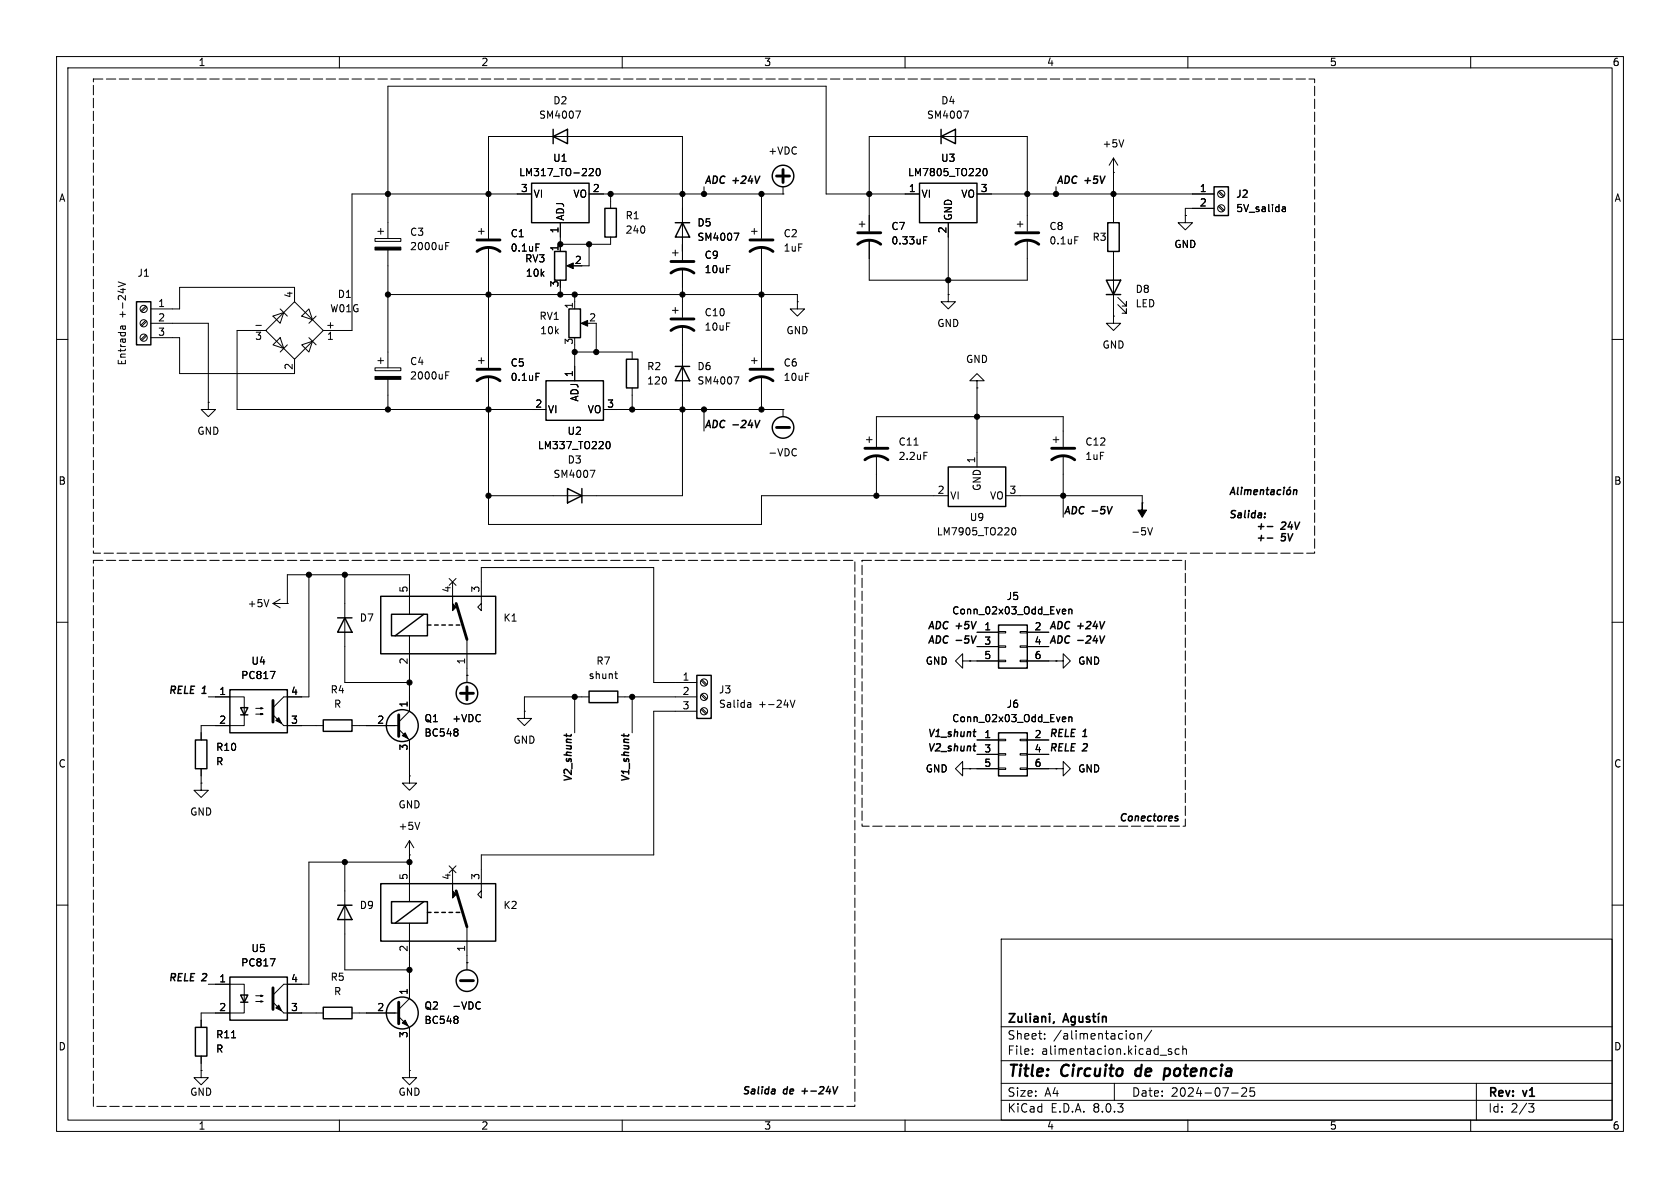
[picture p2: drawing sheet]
<svg xmlns="http://www.w3.org/2000/svg" width="297mm" height="210mm" viewBox="0 0 297 210" stroke-linecap="round" stroke-linejoin="round" font-family="sans-serif">
<g fill="none" stroke="#000" stroke-width=".18">
<path d="M10 10h277v190h-277zM12 12h273v186h-273zM60 10v2M101.8 19.6h.8l-.5 1.3M110 10v2M160 10v2M170.4 19.6h.8l-.5 1.3M210 10v2M260 10v2M94 34.3h-31.8v24.1h-5.1M99.1 39.4v5.1M104.1 34.3h34.3"/>
<path d="M104.4 29.8l.4 .1 .1 .3-.8 .9h.8M105.5 29.9l.2-.1a.68 .68 0 0 1 .4 .6 .68 .68 0 0 1-.4 .7l-.2-.2-.1-.3zM107.9 34.3v2.5M124.5 33v1.3M134.6 34.3v7.9M138.4 34.3h.1M138.4 33v1.3M151.9 39.6h1M152.4 39.1v1M162.6 34.3h-16.6v-19.1h-77.4v27M167.6 39.4v12.7M172.7 34.3h41.9"/>
<path d="M173.9 29.9l.2-.1a.68 .68 0 0 1 .4 .6 .68 .68 0 0 1-.4 .7l-.2-.2-.1-.3zM179.8 39.6h1M180.3 39.1v1M186.7 33v1.3M196.8 30.5h.1M196.8 27.9v11.5M196.8 27.9l-.7 1.3M196.8 27.9l.8 1.3M198.7 24.7l-.5 1.3M209.5 38.1v1.3h1.3l-1.3 1.2-1.2-1.2h1.2M209.5 38.1h.1M214.6 36.8h-5.1v1.3"/>
<path d="M215.4 36.5l.8 .8M215.4 34l.8 .8M215.5 36.3l.9 .9M215.5 33.8l.9 .8M226.7 36.6h.5l.1 .8M226.7 37.3h.6M227.3 36.9l-.6 .1M10 60h2M20.9 49.8l1.3 .5-1.3 .4M21.6 57.6l.1 .5M22.1 57.6l.1 .5M22.2 57.6h-.7l-.2 .2v.3"/>
<path d="M25.8 59.2l-.9 .8M25.8 56.6l-.9 .9M25.8 54.1l-.9 .8M25.9 59.4l-.8 .8M25.9 56.8l-.8 .9M25.9 54.3l-.8 .8M26.7 57.2h10.1v13.9M26.7 59.7h5v6.3h20.4v-2.5M45.2 57.5h1M47 58.4h-5.1v14h54.6M48.3 55.9l1.9-.7-.7 2zM49.5 59.7l.7 1.9-1.9-.6z"/>
<path d="M49.5 54.6l1.3 1.3M52.1 53.3l5 5.1-5 5.1-5.1-5.1zM52.1 53.3v-2.5h-20.4v3.8h-5M53.3 55.9l1.3-1.3 .6 1.9zM54.6 59.7l1.3 1.3M55.9 55.9l-1.3 1.3M66.3 42.2h4.6v.5h-4.6zM66.8 40.9h1M67.3 40.4v1M68.6 44.2v20.8M68.6 52.1h72.4v1.2M78.8 43.5h.4"/>
<path d="M78.8 42.9h.6M84.6 40.9h1M85.1 40.4v1M86.4 42.2v-18.1h34.2v21.9M86.4 43.7v21.3M94.8 43.1h.6M99.1 50.8v1.3M100.6 47h1M101.6 52.1v2.5M103.1 57.2h1M104.1 43.2v3.8h-1.2M105.4 57.2v5"/>
<path d="M107.9 41.9v1.3h-8.8M118.9 44.7h1M118.9 54.9h1M119.4 44.2v1M119.4 54.4v1M120.6 47.5v8.6M120.6 57.7v29.9h-34.2M129.8 41.2h.8l-.5 1.3M132.8 40.9h1.1M133.3 40.4v1M134.6 43.7v21.3M141 53.3v1.3h1.2l-1.2 1.3-1.3-1.3h1.3"/>
<path d="M141 53.3h.1M153.7 40.9v-16.8h27.9v16.8M153.7 42.4v7.1h27.9v-7.1M163.3 41.9h.6M163.3 42.5h.4M167.6 52.1v1.2h1.3l-1.3 1.3-1.2-1.3h1.2M167.6 52.1h.1M190 41.9h.6M196.8 55.9v1.3h1.3l-1.3 1.2-1.2-1.2h1.2M196.8 55.9h.1M196.8 44.5v11.4M197.6 53.8l1.5 1.6v-.8v.8h-.7"/>
<path d="M197.6 52.6l1.5 1.5v-.8v.8h-.7M285 60h2M36.8 71.1v1.3h1.3l-1.3 1.3-1.2-1.3h1.2M36.8 71.1h.1M50.8 61l-1.3 1.2M53.3 61l1.9-.7-.6 1.9zM66.3 65h4.6v.5h-4.6zM66.8 63.8h1M67.3 63.2v1.1M68.6 67.1v5.3M78.8 66.3h.4M78.8 65.7h.6"/>
<path d="M84.6 63.8h1M85.1 63.2v1.1M86.4 66.5v26.2h48.2v-5.1h33M94.8 66h.6M101.6 61v6.3M101.6 62.2h10.2v1.3M106.7 72.4h31.7M107.3 78.1l.1-.1a.68 .68 0 0 1 .5 .7 .68 .68 0 0 1-.5 .6h-.1M111.8 68.6v3.8M124.5 72.4v3.8M129.8 66.6h.8l-.5 1.3M132.8 63.8h1.1"/>
<path d="M133.3 63.2v1.1M134.6 66.5v5.9M138.4 72.4h.1M138.4 72.4v1.3M140.5 79.3l.3 .1M153.2 77.7h1M153.7 77.2v1M154.9 79v-5.3h33.1v5.3M161.6 78.7h.7M163.3 80h.6M172.7 67.3h1.3l-1.3-1.3-1.3 1.3h1.3v1.3M172.7 68.6h.1"/>
<path d="M172.7 68.6v14M186.2 77.7h1M186.7 77.2v1M104.3 83.1h.9l-.6 1.3M140.8 80.5l-.3 .1M154.9 80.5v7.1M177.8 87.6h24.1v1.3M179 93.4l.2-.1a.68 .68 0 0 1 .4 .6 .68 .68 0 0 1-.4 .7l-.2-.2-.1-.3zM188 80.5v10.9M201.9 88.9h.1M202.9 93.3l.4 1.3 .4-1.3M10 110h2"/>
<path d="M47.5 106l-.4 1.3M47.8 118.7h.8l-.5 1.3M48.3 106.7l1.2 .7M48.3 106.7h2.5M49.5 105.9l-1.2 .8M50.8 106.7h.1M50.8 106.7v-5.1h21.6v7M54.6 101.6v21.6h-4.4l-1.9 1.9M61 101.6v19.1h11.4M72.4 112.4v13.3l-1.9 1.9M79.4 102.3l1.2 1.2M80 102.9v2.5"/>
<path d="M80.6 102.3l-1.2 1.2M82.5 119.4h.1M82.5 113v7.7M85.1 106.7l-.6 .6 .6 .7v-7.7h30.5v20.4h7.6M108.7 119.1h.5M108.9 119.8l.3 .2M170.2 116.8v-1.2l-1.3 1.2 1.3 1.3v-1.3h1.2M171.4 116.8h.1M171.4 116.8h5.1M172.7 111.8h3.8M172.7 114.3h3.8M176.5 116.7h1.3v.3h-1.3z"/>
<path d="M176.5 114.2h1.3v.2h-1.3zM176.5 111.6h1.3v.3h-1.3zM180.3 116.7h1.3v.3h-1.3zM180.3 114.2h1.3v.2h-1.3zM180.3 111.6h1.3v.3h-1.3zM181.6 111.8h3.8M181.6 114.3h3.8M181.6 116.8h5.1M186.7 116.8h1.3v-1.2l1.2 1.2-1.2 1.3v-1.3M186.7 116.8h.1M188 107.7h.4v.3l-.6 .1M188.4 108.5h-.4"/>
<path d="M189 107.8l.1-.1h.3l.1 .8M189 107.7v.8M285 110h2M35.6 138.4v1.3h1.2l-1.2 1.3-1.3-1.3h1.3M35.6 138.4h.1M35.6 135.9v2.5M36.8 123.2h6.4v5.1h-7.6v2.5M45.2 126.2h1.3l-.4 .2v-.3l.4 .1M45.2 125.2h1.3l-.4 .1v-.2l.4 .1M50.2 128.3h6.9M62.2 128.3h8.3M70.5 128.9l1.9 1.9v6.4"/>
<path d="M72.4 137.2v1.2h1.3l-1.3 1.3-1.3-1.3h1.3M72.4 137.2h.1M80.8 128.9l.2 .2-.2 .2M80.8 129.5l.2 .1-.2 .5M92.7 125.7v1.3h1.3l-1.3 1.3-1.3-1.3h1.3M92.7 125.7h.1M101.6 123.2v6.3M104.1 123.2h-11.4v2.5M109.2 123.2h14M111.8 123.2v6.3M123.2 125.7h-7.6v25.4h-30.5v7.7l-.6-.7 .6-.6M123.9 125.4l.9 .8"/>
<path d="M123.9 122.9l.9 .8M123.9 120.3l.9 .9M124.1 125.2l.9 .9M124.1 122.7l.9 .8M124.1 120.1l.9 .9M132.3 124.2l.4 .1v.7M132.7 125h-.4M132.7 124.5l-.4 .1M139.7 123.8l.4 1.2 .4-1.2M170.2 135.9v-1.3l-1.3 1.3 1.3 1.3v-1.3h1.2M171.4 135.9h.1M171.4 135.9h5.1"/>
<path d="M172.7 130.8h3.8M172.7 133.4h3.8M176.5 135.8h1.3v.2h-1.3zM176.5 133.2h1.3v.3h-1.3zM176.5 130.7h1.3v.2h-1.3zM180.3 135.8h1.3v.2h-1.3zM180.3 133.2h1.3v.3h-1.3zM180.3 130.7h1.3v.2h-1.3zM181.6 130.8h3.8M181.6 133.4h3.8M181.6 135.9h5.1M186.7 135.9h1.3v-1.3l1.2 1.3-1.2 1.3v-1.3"/>
<path d="M186.7 135.9h.1M188 126.7l.4 .1v.2l-.6 .2M188.4 127.5l-.4 .1M189 126.7v.9M189 126.9l.1-.2 .3 .1 .1 .8M10 160h2M61 152.4v19.1h11.4M72.4 151.1h.1M72.4 148.6v10.8M72.4 152.4h-17.8v21.6h-4.4l-1.9 1.9M72.4 148.6l-.8 1.3M72.4 148.6l.8 1.3"/>
<path d="M74.2 145.4l-.4 1.2M79.4 153.1l1.2 1.2M80 153.7v2.5M80.6 153.1l-1.2 1.2M285 160h2M36.8 174h6.4v5.1h-7.6v2.5M45.2 177h1.3l-.4 .2v-.3l.4 .1M45.2 176h1.3l-.4 .1v-.2l.4 .1M47.8 169.5h.8l-.5 1.3M50.2 179.1h6.9M62.2 179.1h8.3M70.5 179.7l1.9 1.9v7.6"/>
<path d="M72.4 163.2v13.3l-1.9 1.9M80.8 179.7l.2 .2-.2 .2M82.5 170.2h.1M82.5 163.8v7.7M84.7 177.1l.2 .1M84.9 178.3l-.2 .1M177 166h108v32h-108zM35.6 189.2v1.3h1.2l-1.2 1.3-1.3-1.3h1.3M35.6 189.2h.1M35.6 186.7v2.5M40.9 183.5h.8M60 198v2"/>
<path d="M72.4 189.2v1.3h1.3l-1.3 1.3-1.3-1.3h1.3M72.4 189.2h.1M80.8 180.3l.2 .1-.2 .5M110 198v2M160 198v2M177 194.5h108M177 191.5h108M177 187.5h108M177 181.5h108M182.5 186.3v.1M182.5 185.5v.1M184.7 183.6v.1"/>
<path d="M184.7 182.8v.1M197 191.5v3M199.8 182.8l.4-.1 .3 .3v.4l-.1 .2-.4 .1-.2-.1M201.2 182.8l.2-.1 .3 .1 .1 .9M201.2 182.7v1M203.6 182.1l-1.3 2M207.1 185.5l-.4-.1-.2 .2 .1 .2 .5 .2v.3h-.6M208.5 185.5l-.5-.1-.3 .3v.4l.2 .2h.6M209.1 185.5l.2-.1 .4 .1v.9M209.1 184.9v1.5M210 198v2M217.7 193.2h1.2"/>
<path d="M219.7 192.3l.5 .1 .2 .3-.9 1.1h.9M221.7 192.3h-.7v.7l.2-.1h.5l.1 .3-.1 .5-.2 .1-.5-.1M260 198v2M261 191.5v6.5M270.2 195.1h1l-.5 .6 .4 .1 .1 .5-.3 .3h-.4"/>
<circle cx="215.9" cy="34.3" r=".63"/>
<circle cx="215.9" cy="36.8" r=".63"/>
<circle cx="25.4" cy="54.6" r=".63"/>
<circle cx="25.4" cy="57.1" r=".63"/>
<circle cx="25.4" cy="59.7" r=".63"/>
<circle cx="124.5" cy="125.7" r=".63"/>
<circle cx="124.5" cy="120.6" r=".63"/>
<circle cx="124.5" cy="123.2" r=".63"/>
</g>
<path d="M200.9 189.1l-.2 .7 .3 .4M205.8 190.1l.2 .1 .6-.1M205.9 189l.2-.1 .6 .1M205.9 188.9l-.2 2" fill="none" stroke="#000" stroke-width=".4"/>
<g fill="none" stroke="#000" stroke-width=".3">
<path d="M190.1 179.7v1.2l-.3 .3-.4-.1M190.1 179.8l-.5-.1-.3 .3v.4l.2 .2h.6M190.8 179.7v.9l.4 .1 .2-.2M191.4 179.7v1M192.6 179.8l-.3-.1-.2 .2v.2l.5 .2v.3h-.5M193.1 179.7h.6M193.3 179.2v1.3l.4 .2M194.2 179.7v1M194.3 179.1l-.2 .2M194.9 179.8l.2-.1 .4 .1 .1 .9M194.9 179.7v1M186.3 180.6l-.1 .3"/>
<path d="M187.9 180.7l.5-1.5 .5 1.5M188.1 180.3h.7"/>
</g>
<g fill="none" stroke="#000" stroke-width=".25">
<path d="M94 32.4h10.1v7h-10.1zM97.8 24.1l2.5-1.2v2.5zM97.8 22.9v2.5M106.9 36.8h2.1v5.1h-2.1zM119.4 39.4h2.5M120.6 39.4l1.3 2.5h-2.5zM162.6 32.4h10.1v7h-10.1zM166.4 24.1l2.5-1.2v2.5zM166.4 22.9v2.5M195.8 39.4h2.1v5.1h-2.1zM214.6 33h2.6v5.1h-2.6zM24.1 53.3h2.6v7.7h-2.6z"/>
<path d="M98 44.5h2.1v5h-2.1zM100.6 54.6h2v5.1h-2zM195.6 49.5h2.5l-1.3 2.6zM195.6 52.1h2.5M96.5 67.3h10.2v7h-10.2zM110.7 63.5h2.1v5.1h-2.1zM119.4 64.8h2.5M120.6 64.8l1.3 2.5h-2.5zM134.3 74.3l-.5 1.3M100.3 86.4l2.6 1.2-2.6 1.3zM102.9 86.4v2.5M167.6 82.6h10.2v6.9h-10.2z"/>
<path d="M196.6 89.6l-.6 1.2M217.5 87.4l.5-1.2 .3 1.2M217.6 87.1h.6M218.4 90.3l-.4-.1-.2 .2M218.9 86.2l-.2 1 .2 .2M219.5 86.6l-.1 .8M219.5 86.2v.1M220.1 86.7l.4-.1 .1 .2M220.1 86.6l-.1 .8M220.1 90.2l-.1 1.1M220.6 86.8l.2-.2h.3v.8M220.6 86.8l-.1 .6"/>
<path d="M220.8 90.2v.2M221.7 87l.6-.1v-.3h-.4l-.2 .2v.6h.5M222 90.2l-.2 1.3M222.5 93.1h.9M222.5 95.1h.9M222.9 86.7l.2-.1h.3l-.1 .8M222.9 86.6l-.1 .8M223 94.6l-.1 1M223 92.6l-.1 1M223.6 91.4v.1M223.7 90.7l-.1 .2M223.8 86.6h.5"/>
<path d="M224 93.1h1M224 95.1h1M224.1 86.2l-.2 1 .3 .2M224.7 86.6h.5v.8M225.3 86.9h-.5l-.2 .2 .2 .3h.4M226.4 86.6h-.3l-.3 .2 .1 .6h.4M226.6 92.4l.2-.1 .5 .1M226.7 94.3l-.2 .6M227 86.6l-.1 .8M227 86.2v.1M227.6 86.7l.2-.1 .3 .1v.5l-.1 .2h-.3l-.2-.1zM227.7 94.3l.3 1.3 .6-1.3"/>
<path d="M228.1 86.1l-.2 .2M228.1 92.2l-.4 .9M228.7 86.7l.2-.1h.3v.8M228.7 86.6l-.1 .8M228.9 92.3l.3 1.3 .6-1.3M59.7 109.2h2.5M61 109.2l1.2 2.6h-2.5zM67.3 105.4h20.3v10.2h-20.3zM69.2 108.6h6.4v3.8h-6.4zM74.9 108.6l-5.1 3.8M75.6 110.5h.6M76.8 110.5h.7"/>
<path d="M78.1 110.5h.6M79.4 110.5h.6M80.6 110.5h.7M123.2 119.4h2.5v7.6h-2.5zM172.6 112.4l-.6 1.3M176.5 110.5h5.1v7.6h-5.1zM195.3 112.4l-.6 1.3M34.5 130.8h2.1v5.1h-2.1zM40.6 121.9h10.2v7.6h-10.2zM42.5 125.1h1.3l-.6 1.3zM42.5 126.4h1.3M57.1 127.3h5.1v2h-5.1z"/>
<path d="M100.1 129.7v.5M104.1 122.2h5.1v2h-5.1zM110.3 129.7v.5M172 131.9h.5M172 129.4h.5M176.5 129.5h5.1v7.7h-5.1zM67.3 156.2h20.3v10.2h-20.3zM69.2 159.4h6.4v3.8h-6.4zM74.9 159.4l-5.1 3.8M208 144.3h.2M208.1 144.7l.1 .2-.2 .2M40.6 172.7h10.2v7.6h-10.2z"/>
<path d="M42.5 175.9h1.3l-.6 1.3zM42.5 177.2h1.3M57.1 178.1h5.1v2h-5.1zM59.7 160h2.5M61 160l1.2 2.6h-2.5zM75.6 161.3h.6M76.8 161.3h.7M78.1 161.3h.6M79.4 161.3h.6M80.6 161.3h.7M34.5 181.6h2.1v5.1h-2.1zM136.9 192.5l.1 .2-.1 .7"/>
<path d="M136.9 193.3l-.1 .1M137 192.8l-.1 .1M148.1 192.1l-.6 1.3"/>
<circle cx="138.4" cy="31.1" r="1.9"/>
<circle cx="138.4" cy="75.6" r="1.9"/>
<circle cx="71.1" cy="128.3" r="2.82"/>
<circle cx="82.5" cy="122.6" r="1.9"/>
<circle cx="71.1" cy="179.1" r="2.82"/>
<circle cx="82.5" cy="173.4" r="1.9"/>
</g>
<g fill="#000" stroke="#000" stroke-width=".18">
<path d="M66.3 43.7h4.6v.5h-4.6zM100.2 47l1.1-.5v1zM102.7 57.2l1.2-.6v1.1zM66.3 66.5h4.6v.6h-4.6zM201.9 88.9v1.3h.8l-.8 1.2-.7-1.2h.7zM80 105.4v1.3l.6 .6-.6 .7zM49.3 126.9l.5 1-1-.5zM48.3 126.4l1.9 1.9zM71.1 130l.5-.5 .5 1.1zM80 156.2v1.3l.6 .6-.6 .7zM48.8 178.2l.5-.5 .5 1zM48.3 177.2l1.9 1.9z"/>
<path d="M71.1 180.8l.5-.5 .5 1.1z"/>
<circle cx="68.6" cy="34.3" r=".46"/>
<circle cx="86.4" cy="34.3" r=".46"/>
<circle cx="107.9" cy="34.3" r=".46"/>
<circle cx="120.6" cy="34.3" r=".46"/>
<circle cx="124.5" cy="34.3" r=".46"/>
<circle cx="134.6" cy="34.3" r=".46"/>
<circle cx="153.7" cy="34.3" r=".46"/>
<circle cx="181.6" cy="34.3" r=".46"/>
<circle cx="186.7" cy="34.3" r=".46"/>
<circle cx="196.8" cy="34.3" r=".46"/>
<circle cx="68.6" cy="52.1" r=".46"/>
<circle cx="86.4" cy="52.1" r=".46"/>
<circle cx="99.1" cy="43.2" r=".46"/>
<circle cx="99.1" cy="52.1" r=".46"/>
<circle cx="101.6" cy="52.1" r=".46"/>
<circle cx="104.1" cy="43.2" r=".46"/>
<circle cx="120.6" cy="52.1" r=".46"/>
<circle cx="134.6" cy="52.1" r=".46"/>
<circle cx="167.6" cy="49.5" r=".46"/>
<circle cx="68.6" cy="72.4" r=".46"/>
<circle cx="86.4" cy="72.4" r=".46"/>
<circle cx="101.6" cy="62.2" r=".46"/>
<circle cx="105.4" cy="62.2" r=".46"/>
<circle cx="111.8" cy="72.4" r=".46"/>
<circle cx="120.6" cy="72.4" r=".46"/>
<circle cx="124.5" cy="72.4" r=".46"/>
<circle cx="134.6" cy="72.4" r=".46"/>
<circle cx="172.7" cy="73.7" r=".46"/>
<circle cx="86.4" cy="87.6" r=".46"/>
<circle cx="154.9" cy="87.6" r=".46"/>
<circle cx="188" cy="87.6" r=".46"/>
<circle cx="54.6" cy="101.6" r=".46"/>
<circle cx="61" cy="101.6" r=".46"/>
<circle cx="72.4" cy="120.7" r=".46"/>
<circle cx="101.6" cy="123.2" r=".46"/>
<circle cx="111.8" cy="123.2" r=".46"/>
<circle cx="61" cy="152.4" r=".46"/>
<circle cx="72.4" cy="152.4" r=".46"/>
<circle cx="72.4" cy="171.5" r=".46"/>
</g>
<g fill="none" stroke="#000" stroke-width=".51">
<path d="M137.3 31.1h2.3M138.4 30v2.3M84.3 44.5a3.3 3.3 0 0 1 4.1 0M84.3 42.4h4.1M118.6 48.3a3.3 3.3 0 0 1 4.1 0M118.6 58.4a3.3 3.3 0 0 1 4.1 0M118.6 46.2h4.1M118.6 56.4h4.1M132.6 44.5a3.3 3.3 0 0 1 4.1 0M132.6 42.4h4.1M151.6 43.2a3.3 3.3 0 0 1 4.1 0M151.6 41.1h4.1"/>
<path d="M179.6 43.2a3.3 3.3 0 0 1 4 0M179.6 41.1h4M84.3 67.3a3.3 3.3 0 0 1 4.1 0M84.3 65.3h4.1M132.6 67.3a3.3 3.3 0 0 1 4.1 0M132.6 65.3h4.1M137.3 75.6h2.3M152.9 79.2h4.1M185.9 79.2h4.1M152.9 81.3a3.3 3.3 0 0 1 4.1 0M185.9 81.3a3.3 3.3 0 0 1 4.1 0M80.6 106.7l1.9 6.3"/>
<path d="M48.3 123.8v3.8M70.5 126.4v3.8M81.4 122.6h2.3M82.5 121.4v2.3M80.6 157.5l1.9 6.3M48.3 174.6v3.8M70.5 177.2v3.8M81.4 173.4h2.3"/>
</g>
<path d="M16.5 14h215.9v83.8h-215.9zM16.5 99.1h134.6v96.5h-134.6zM152.4 99.1h57.1v47h-57.1z" fill="none" stroke="#000" stroke-width=".18" stroke-dasharray="1.7 .6"/>
<g font-size="2.8">
<text x="178" y="190.9">Title:</text>
<text x="187.7" y="190.9">Circuito</text>
<text x="201.6" y="190.9">de</text>
<text x="207.4" y="190.9">potencia</text>
</g>
<g font-size="2.1">
<text x="178" y="184">Sheet:</text>
<text x="178" y="181.2">Zuliani,</text>
<text x="186.2" y="184">/alimentacion/</text>
<text x="178" y="186.7">File:</text>
<text x="184.1" y="186.7">alimentacion.kicad_sch</text>
<text x="178" y="196.9">KiCad</text>
<text x="178" y="194.1">Size:</text>
<text x="184.7" y="194.1">A4</text>
<text x="185.7" y="196.9">E.D.A.</text>
<text x="193.3" y="196.9">8.0.3</text>
<text x="200" y="194.1">Date:</text>
<text x="207" y="194.1">2024-07-25</text>
<text x="263" y="194.3">Rev:</text>
<text x="263" y="196.9">Id:</text>
<text x="267.1" y="196.9">2/3</text>
<text x="269.4" y="194.3">v1</text>
</g>
<g font-size="1.8">
<text x="35" y="11.9">1</text>
<text x="85" y="11.9">2</text>
<text x="135" y="11.9">3</text>
<text x="185" y="11.9">4</text>
<text x="235" y="11.9">5</text>
<text x="285" y="11.9">6</text>
<text x="95.2" y="21.2">SM4007</text>
<text x="97.7" y="18.6">D2</text>
<text x="163.8" y="21.2">SM4007</text>
<text x="166.3" y="18.6">D4</text>
<text x="97.7" y="28.8">U1</text>
<text x="135.7" y="27.5">+VDC</text>
<text x="166.3" y="28.8">U3</text>
<text x="194.8" y="26.3">+5V</text>
<text x="10.3" y="35.9">A</text>
<text x="91.7" y="31.3">LM317_TO-220</text>
<text x="92" y="34">3</text>
<text x="94.2" y="35.2">VI</text>
<text x="101.3" y="35.2">VO</text>
<text x="104.7" y="34">2</text>
<text x="124.5" y="32.6">ADC +24V</text>
<text x="160.4" y="31.3">LM7805_TO220</text>
<text x="160.6" y="34">1</text>
<text x="162.8" y="35.2">VI</text>
<text x="169.8" y="35.2">VO</text>
<text x="173.3" y="34">3</text>
<text x="186.7" y="32.6">ADC +5V</text>
<text x="212" y="34">1</text>
<text x="218.4" y="35.2">J2</text>
<text x="285.3" y="35.9">A</text>
<text x="72.4" y="41.9">C3</text>
<text x="98.8" y="41.3" transform="rotate(-90 98.8 41.3)">1</text>
<text x="99.9" y="39.1" transform="rotate(-90 99.9 39.1)">ADJ</text>
<text x="110.5" y="39">R1</text>
<text x="110.5" y="41.5">240</text>
<text x="123.2" y="40.2">D5</text>
<text x="157.5" y="40.9">C7</text>
<text x="167.4" y="41.3" transform="rotate(-90 167.4 41.3)">2</text>
<text x="168.5" y="39.1" transform="rotate(-90 168.5 39.1)">GND</text>
<text x="185.4" y="40.9">C8</text>
<text x="212" y="36.6">2</text>
<text x="218.4" y="37.7">5V_salida</text>
<text x="72.4" y="44.4">2000uF</text>
<text x="90.2" y="42.1">C1</text>
<text x="90.2" y="44.7">0.1uF</text>
<text x="92.7" y="46.6">RV3</text>
<text x="98.8" y="44.5" transform="rotate(-90 98.8 44.5)">1</text>
<text x="101.5" y="46.7">2</text>
<text x="123.2" y="42.8">SM4007</text>
<text x="124.5" y="45.9">C9</text>
<text x="138.4" y="42.1">C2</text>
<text x="138.4" y="44.7">1uF</text>
<text x="157.5" y="43.4">0.33uF</text>
<text x="185.4" y="43.4">0.1uF</text>
<text x="193" y="42.8">R3</text>
<text x="207.5" y="44">GND</text>
<text x="24.2" y="49.1">J1</text>
<text x="51.8" y="52.8" transform="rotate(-90 51.8 52.8)">4</text>
<text x="59.6" y="52.9">D1</text>
<text x="92.9" y="49.1">10k</text>
<text x="98.8" y="50.9" transform="rotate(-90 98.8 50.9)">3</text>
<text x="124.5" y="48.5">10uF</text>
<text x="200.7" y="52">D8</text>
<text x="22.5" y="56.3" transform="rotate(-90 22.5 56.3)">+-24V</text>
<text x="27.9" y="54.4">1</text>
<text x="27.9" y="56.9">2</text>
<text x="27.9" y="59.4">3</text>
<text x="57.5" y="58.2">+</text>
<text x="58.3" y="55.4">W01G</text>
<text x="95.3" y="56.7">RV1</text>
<text x="95.4" y="59.3">10k</text>
<text x="101.3" y="54.7" transform="rotate(-90 101.3 54.7)">1</text>
<text x="104.1" y="56.9">2</text>
<text x="124.5" y="56.1">C10</text>
<text x="124.5" y="58.6">10uF</text>
<text x="138.9" y="59.3">GND</text>
<text x="165.6" y="58">GND</text>
<text x="200.7" y="54.5">LED</text>
<text x="22.5" y="64.7" transform="rotate(-90 22.5 64.7)">Entrada</text>
<text x="45" y="60.4">3</text>
<text x="51.8" y="65.5" transform="rotate(-90 51.8 65.5)">2</text>
<text x="57.7" y="60.4">1</text>
<text x="72.4" y="64.7">C4</text>
<text x="90.2" y="65">C5</text>
<text x="101.3" y="61" transform="rotate(-90 101.3 61)">3</text>
<text x="114.3" y="65.6">R2</text>
<text x="123.2" y="65.6">D6</text>
<text x="138.4" y="65">C6</text>
<text x="170.7" y="64.4">GND</text>
<text x="194.8" y="61.8">GND</text>
<text x="72.4" y="67.3">2000uF</text>
<text x="90.2" y="67.5">0.1uF</text>
<text x="101.3" y="66.7" transform="rotate(-90 101.3 66.7)">1</text>
<text x="102.5" y="71.1" transform="rotate(-90 102.5 71.1)">ADJ</text>
<text x="114.3" y="68.2">120</text>
<text x="123.2" y="68.2">SM4007</text>
<text x="138.4" y="67.5">10uF</text>
<text x="34.8" y="77.1">GND</text>
<text x="94.5" y="72.1">2</text>
<text x="96.8" y="73.3">VI</text>
<text x="100.2" y="77.1">U2</text>
<text x="103.8" y="73.3">VO</text>
<text x="107.2" y="72.1">3</text>
<text x="124.5" y="75.8">ADC -24V</text>
<text x="95" y="79.6">LM337_TO220</text>
<text x="100.3" y="82.1">D3</text>
<text x="135.7" y="80.9">-VDC</text>
<text x="158.8" y="79">C11</text>
<text x="158.8" y="81.5">2.2uF</text>
<text x="172.5" y="82" transform="rotate(-90 172.5 82)">1</text>
<text x="191.8" y="81.5">1uF</text>
<text x="191.8" y="79">C12</text>
<text x="10.3" y="85.9">B</text>
<text x="97.7" y="84.7">SM4007</text>
<text x="165.7" y="87.4">2</text>
<text x="167.9" y="88.5">VI</text>
<text x="173.6" y="86.9" transform="rotate(-90 173.6 86.9)">GND</text>
<text x="174.9" y="88.5">VO</text>
<text x="178.4" y="87.4">3</text>
<text x="285.3" y="85.9">B</text>
<text x="165.5" y="94.8">LM7905_TO220</text>
<text x="171.3" y="92.3">U9</text>
<text x="188" y="91">ADC -5V</text>
<text x="199.9" y="94.8">-5V</text>
<text x="217.2" y="92.2">Salida:</text>
<text x="226.6" y="94.3">24V</text>
<text x="226.6" y="96.3">5V</text>
<text x="43.7" y="107.5">+5V</text>
<text x="72.1" y="104.8" transform="rotate(-90 72.1 104.8)">5</text>
<text x="79.8" y="104.8" transform="rotate(-90 79.8 104.8)">4</text>
<text x="84.8" y="104.8" transform="rotate(-90 84.8 104.8)">3</text>
<text x="177.9" y="106.3">J5</text>
<text x="63.5" y="110.1">D7</text>
<text x="88.9" y="110.1">K1</text>
<text x="163.7" y="111.3">ADC +5V</text>
<text x="163.7" y="113.9">ADC -5V</text>
<text x="168.2" y="108.8">Conn_02x03_Odd_Even</text>
<text x="173.9" y="111.5">1</text>
<text x="182.8" y="111.5">2</text>
<text x="185.4" y="113.9">ADC -24V</text>
<text x="185.4" y="111.3">ADC +24V</text>
<text x="44.3" y="117.7">U4</text>
<text x="72.1" y="117.5" transform="rotate(-90 72.1 117.5)">2</text>
<text x="82.3" y="117.5" transform="rotate(-90 82.3 117.5)">1</text>
<text x="105.3" y="117.7">R7</text>
<text x="163.6" y="117.7">GND</text>
<text x="173.9" y="114">3</text>
<text x="173.9" y="116.6">5</text>
<text x="182.8" y="114">4</text>
<text x="182.8" y="116.6">6</text>
<text x="190.5" y="117.7">GND</text>
<text x="29.5" y="122.7">RELE 1</text>
<text x="38.7" y="122.9">1</text>
<text x="42.5" y="120.2">PC817</text>
<text x="51.4" y="122.9">4</text>
<text x="58.3" y="122.8">R4</text>
<text x="59" y="125.3">R</text>
<text x="72.1" y="125.2" transform="rotate(-90 72.1 125.2)">1</text>
<text x="104" y="120.2">shunt</text>
<text x="120.6" y="120.4">1</text>
<text x="120.6" y="122.9">2</text>
<text x="120.6" y="125.5">3</text>
<text x="127" y="122.8">J3</text>
<text x="127" y="125.3">Salida</text>
<text x="134.1" y="125.3">+-24V</text>
<text x="177.9" y="125.3">J6</text>
<text x="38.7" y="128">2</text>
<text x="51.4" y="128">3</text>
<text x="66.6" y="128">2</text>
<text x="74.9" y="130.4">BC548</text>
<text x="74.9" y="127.9">Q1</text>
<text x="79.8" y="127.9">+VDC</text>
<text x="90.7" y="131.7">GND</text>
<text x="163.7" y="130.4">V1_shunt</text>
<text x="168.2" y="127.9">Conn_02x03_Odd_Even</text>
<text x="173.9" y="130.6">1</text>
<text x="182.8" y="130.6">2</text>
<text x="185.4" y="130.4">RELE 1</text>
<text x="10.3" y="135.9">C</text>
<text x="38.1" y="132.9">R10</text>
<text x="38.1" y="135.5">R</text>
<text x="72.1" y="132.8" transform="rotate(-90 72.1 132.8)">3</text>
<text x="163.6" y="136.8">GND</text>
<text x="163.7" y="132.9">V2_shunt</text>
<text x="173.9" y="133.1">3</text>
<text x="173.9" y="135.6">5</text>
<text x="182.8" y="133.1">4</text>
<text x="182.8" y="135.6">6</text>
<text x="185.4" y="132.9">RELE 2</text>
<text x="190.5" y="136.8">GND</text>
<text x="285.3" y="135.9">C</text>
<text x="70.4" y="143.1">GND</text>
<text x="101.2" y="138.5" transform="rotate(-90 101.2 138.5)">V2_shunt</text>
<text x="111.3" y="138.5" transform="rotate(-90 111.3 138.5)">V1_shunt</text>
<text x="33.5" y="144.4">GND</text>
<text x="70.4" y="146.9">+5V</text>
<text x="197.7" y="145.5">Conectores</text>
<text x="72.1" y="155.6" transform="rotate(-90 72.1 155.6)">5</text>
<text x="79.8" y="155.6" transform="rotate(-90 79.8 155.6)">4</text>
<text x="84.8" y="155.6" transform="rotate(-90 84.8 155.6)">3</text>
<text x="63.5" y="160.9">D9</text>
<text x="88.9" y="160.9">K2</text>
<text x="29.5" y="173.5">RELE 2</text>
<text x="38.7" y="173.7">1</text>
<text x="42.5" y="171">PC817</text>
<text x="44.3" y="168.5">U5</text>
<text x="51.4" y="173.7">4</text>
<text x="58.3" y="173.6">R5</text>
<text x="72.1" y="168.3" transform="rotate(-90 72.1 168.3)">2</text>
<text x="82.3" y="168.3" transform="rotate(-90 82.3 168.3)">1</text>
<text x="38.7" y="178.8">2</text>
<text x="51.4" y="178.8">3</text>
<text x="59" y="176.1">R</text>
<text x="66.6" y="178.8">2</text>
<text x="72.1" y="176" transform="rotate(-90 72.1 176)">1</text>
<text x="74.9" y="178.7">Q2</text>
<text x="79.8" y="178.7">-VDC</text>
<text x="10.3" y="185.9">D</text>
<text x="38.1" y="183.7">R11</text>
<text x="72.1" y="183.6" transform="rotate(-90 72.1 183.6)">3</text>
<text x="74.9" y="181.2">BC548</text>
<text x="285.3" y="185.9">D</text>
<text x="38.1" y="186.3">R</text>
<text x="33.5" y="193.9">GND</text>
<text x="70.4" y="193.9">GND</text>
<text x="131.1" y="193.8">Salida</text>
<text x="138.5" y="193.8">de</text>
<text x="142.2" y="193.8">+-24V</text>
<text x="35" y="199.9">1</text>
<text x="85" y="199.9">2</text>
<text x="135" y="199.9">3</text>
<text x="185" y="199.9">4</text>
<text x="235" y="199.9">5</text>
<text x="285" y="199.9">6</text>
</g>
</svg>
